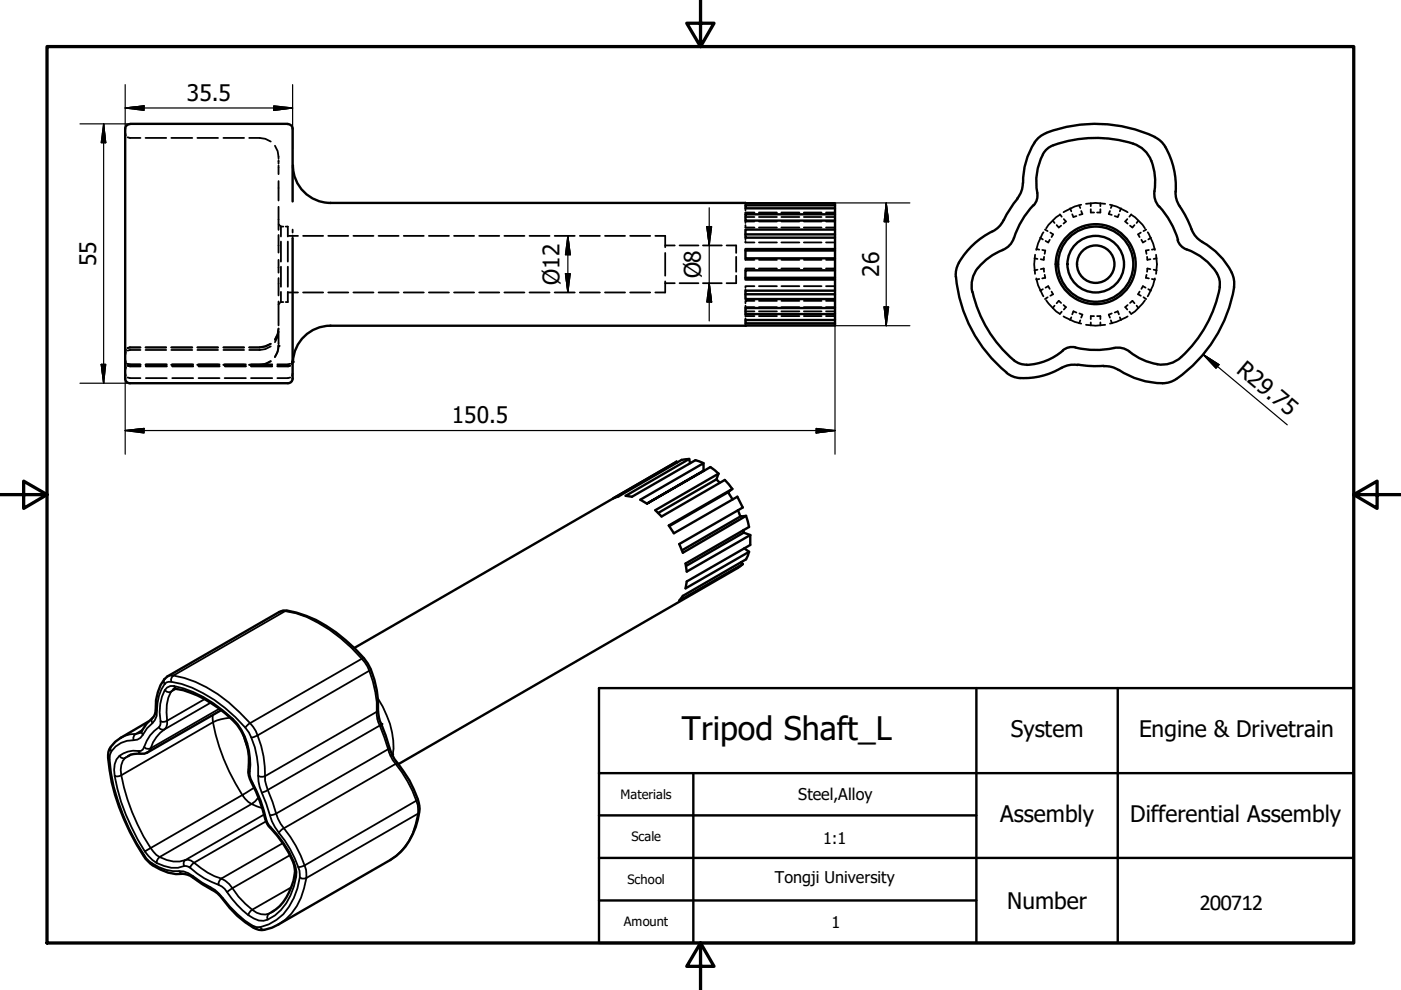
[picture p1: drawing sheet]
<svg xmlns="http://www.w3.org/2000/svg" width="297mm" height="210mm" viewBox="0 0 297 210" stroke-linecap="round" stroke-linejoin="round" font-family="sans-serif">
<g fill="none" stroke="#000" stroke-width=".51">
<path d="M27.5 26.3a.99 .99 0 0 0-1 1v53M27.6 26.3h33.4M61.1 26.3a.99 .99 0 0 1 .9 1v15.4M62.1 35.1a8 8 0 0 0 8 7.9M216.9 38.8l-.3 1.7-.9 1.6M221.1 32.7a13.2 13.2 0 0 0-1.1 8.7l-.3 1.4-.6 .7M221.8 28.2a5.8 5.8 0 0 0-3.3 3.6 15.4 15.4 0 0 0-1.6 7M221.8 28.2a29.7 29.7 0 0 1 23 .8M223.3 30.8l-1.3 .8-.9 1.1M223.3 30.8a25.7 25.7 0 0 1 18.2 .2 7.5 7.5 0 0 1 3.4 6.3l-.1 3.2M244.8 29.1l1.3 .8 1 1.2M247.1 31.1a17 17 0 0 1 2.2 9.5"/>
<path d="M62 50.6v29.7M70 43l107 .1v25.9l-107 .1M158.1 53.1h18.9M158.1 49.7h18.9M158.1 58.9h18.9M177 52.8h-18.9v2h18.9M177 48.7h-18.9v1.7h18.9M177 45.4h-18.9v1.4h18.9M177 43.5h-18.9v.7h18.9M177 57.3h-18.9v2h18.9M202.7 58.7a29.7 29.7 0 0 0 10.7 20.3M203.3 55.7l-.6 1.4-.1 1.6"/>
<path d="M207.3 56.8a6 6 0 0 0-1.2 5.1M210.4 49a17 17 0 0 0-7.1 6.7M212.7 46.7l-.9 1.4-1.3 .9M214.9 50.5a4.4 4.4 0 0 1-3 2.8l-2.8 1.8-1.7 1.7M215.8 42.1a21.6 21.6 0 0 0-3 4.6M219.1 43.5a18.2 18.2 0 0 0-4.1 7M244.8 40.5a4 4 0 0 0 1 3.3M245.8 43.8a18.2 18.2 0 0 1 4 7.1M249.2 40.6l.2 1.6 .7 1.5M249.7 50.9l.7 1.2 1.2 .8M250.1 43.8a21.6 21.6 0 0 1 2.5 4.8M251.6 52.9a11.1 11.1 0 0 1 7 6.5v1.5"/>
<path d="M252.6 48.6l.6 1.1 .8 .9a18.7 18.7 0 0 1 6.7 6.4l.4 .8M261.1 57.8l.5 1.5v1.6M62 76.7v.1M70.1 69.1a8 8 0 0 0-8 7.6M158.1 62.4h18.9M177 67.9h-18.9v.7h18.9M177 65.3h-18.9v1.3h18.9M177 61.6h-18.9v1.8h18.9M206.2 61.9a26.8 26.8 0 0 0 8.8 14.5M214.9 76.4l1.3 .7 1.5 .2M225.1 78a14.8 14.8 0 0 1-9.8 2l-1-.4-.9-.6M225.3 74.3l.8-.5a3.6 3.6 0 0 1 2.8 .1 19.2 19.2 0 0 0 7.9-.2 4 4 0 0 1 2.7 .9"/>
<path d="M225.4 74.3a12.6 12.6 0 0 1-7.7 3.1M228.5 77.4h-1.8l-1.6 .6M228.5 77.3a21.6 21.6 0 0 0 5.5 .3M234 77.6l1.7 .2 1.5 .7M237.2 78.4a16.2 16.2 0 0 0 10.3 2.8l1.9-.9M239.5 74.6a12.6 12.6 0 0 0 5.9 2.6M250.4 75.7a6 6 0 0 1-5 1.5M258.6 60.9a26.8 26.8 0 0 1-8.1 14.8M261.7 60.9a29.7 29.7 0 0 1-12.3 19.5M26.5 80.3a.98 .98 0 0 0 1 1M27.6 81.3h33.4M62 80.3a.98 .98 0 0 1-.9 1"/>
<circle cx="232.3" cy="56" r="4"/>
<circle cx="232.3" cy="56" r="6"/>
<circle cx="232.3" cy="56" r="8"/>
<circle cx="232.3" cy="56" r="8.5"/>
</g>
<g fill="none" stroke="#000" stroke-width=".38">
<path d="M26.5 28.2l.2 .5M27.1 29.1l2.7 .1M30.9 29.2h4.3M36.3 29.2h4.5M41.8 29.2h4.4M47.4 29.2h4.4M52.8 29.2h2.3l1.2 .2 1.1 .6M58.3 30.9l.6 1.1 .2 1.6M59.1 33.9v.8M59.1 35.1v1.8M59.1 38.4v4.1M59.1 43.9v4.8"/>
<path d="M59.1 49.8v3.8M59.1 55.1v2.7M59.1 59v3.6M59.1 47.5l.1 .2M59.4 47.9l.2 .1M59.6 48v2.1M59.6 51.2v4.3M59.6 56.6v4.2M59.6 48h.5M60.6 48h.4v2.1M61 51.2v4.3M61 56.6v4.2"/>
<path d="M61 50h2.2M62 48.7v.6M62 49.9v.7M64.3 50h4.2M69.6 50h4.3M74.9 50h4.3M80.3 50h4.2M85.6 50h4.3M90.9 50h4.3M96.3 50h4.2M101.6 50h4.3M106.9 50h4.3"/>
<path d="M112.3 50h4.2M117.6 50h4.3M122.9 50h4.3M128.3 50h4.2M133.6 50h4.3M138.9 50h2.1v2.4M141 53.6v4.9M141 59.7v2.3h-2.1M141 52h2.1M144.1 52h4M149 52h4M154.1 52h2v1.6"/>
<path d="M156.1 54.5v3.1M156.1 58.5v1.5h-2M158.1 43.1v.1M158.1 43.3v.2M158.1 44.2v.4M158.1 46.8v.5M158.1 47.7v.5h1.9M158.1 50.4v.4M158.1 51.1v.3h1.9M158.1 54.8v.1M158.1 55v.1h1.9M158.1 57.2v.1"/>
<path d="M158.1 47h1.9M158.1 46h1.9M158.1 45.4h1.9M160 56.9h-1.9v.2M160 45.1h-1.9v.3M160.9 45.1h3.8M160.9 55.1h3.8M160.9 51.4h3.8M160.9 56.9h3.8M160.9 48.2h3.8M160.9 47h3.8M160.9 46h3.8"/>
<path d="M160.9 45.4h3.8M165.7 45.1h3.8M165.7 55.1h3.8M165.7 51.4h3.8M165.7 56.9h3.8M165.7 48.2h3.8M165.7 47h3.8M165.7 46h3.8M165.7 45.4h3.8M170.4 45.1h3.8M170.4 55.1h3.8M170.4 51.4h3.8"/>
<path d="M170.4 56.9h3.8M170.4 48.2h3.8M170.4 47h3.8M170.4 46h3.8M170.4 45.4h3.8M175.1 45.1h1.9M175.1 55.1h1.9M175.1 51.4h1.9M175.1 56.9h1.9M175.1 48.2h1.9M175.1 47h1.9M175.1 46h1.9"/>
<path d="M175.1 45.4h1.9M219.3 54.8l.7 .1M219.5 54l-.2 2 .2 2.1M219.7 59l.4 1.5 1.1 2.3M219.7 52.8l.6 .1M220 57.2l-.7 .1M220.3 59.2l-.6 .1M220.5 50.4l.6 .4M220.7 57.1l.6-.2 .1 .7M221 53l.6 .1-.1 .7M221.2 49.2l-1.1 2.4-.4 1.4M221.4 54.5l-.1 .6-.6-.1"/>
<path d="M221.5 58.3l.1 .6-.6 .1M221.6 48.7l.5 .3M222.6 50.8l-.4 .6-.5-.3M222.7 49.3l.6 .4-.4 .6M223.2 46.8l.4 .5M224 47.7l.5 .5 .5-.3M224.7 45.6l-.8 .5-1.6 1.6-.5 .7M224.7 45.4l.4 .5M225.6 46.5l.4 .5-.5 .4M226.9 44.2l.2 .6M227.3 45.4l.3 .6 .6-.2M228.8 43.5l.2 .6"/>
<path d="M229.2 43.4l-1.4 .4-2.3 1.2M229.2 44.7l.3 .7-.6 .2M230.3 43.2l2-.2 2 .2M231.3 44.4v.7h.7M231.3 43.1v.6M233.3 44.4v.7h-.7M233.3 43.1v.6M235.3 43.4l1.4 .4 2.4 1.2M235.3 44.7l-.2 .7 .6 .2M235.8 43.5l-.3 .6M237.2 45.4l-.2 .6-.7-.2M237.7 44.2l-.3 .6"/>
<path d="M239 46.5l-.4 .5 .5 .4M239.8 45.4l-.3 .5M239.9 45.6l.8 .5 1.6 1.6 .5 .7M240.5 47.7l-.4 .5-.5-.3M241.4 46.8l-.4 .5M241.9 49.3l-.6 .4 .3 .6M242 50.8l.3 .6 .6-.3M243 48.7l-.6 .3M243.1 58.3l-.1 .6 .6 .1M243.2 54.5l.1 .6 .6-.1M243.3 49.2l1.2 2.4 .4 1.4M243.6 53l-.6 .1 .1 .7"/>
<path d="M243.9 57.1l-.6-.2-.1 .7M244 50.4l-.5 .4M244.2 59.2l.7 .1M244.6 57.2l.6 .1M244.9 59l-.4 1.5-1.2 2.3M244.9 52.8l-.7 .1M245.1 54l.2 2-.2 2.1M245.2 54.8l-.6 .1M26.5 79.2l.2 .5M26.5 76.3l.2 .4M26.5 76.7l.2 .5M26.5 76.6l.2 .5"/>
<path d="M26.7 77.8l-.2 .5M26.7 77.9l-.2 .5M26.7 74.2l-.2 .5M26.7 74.1l-.2 .5M26.7 74.7l-.2 .5M27.1 77.6l2.7 .1M27.1 77.1l2.7 .2M29.8 73.6l-2.7 .2M29.8 74.2l-2.7 .1M29.8 73.7l-2.7 .1M29.8 77.4l-2.7 .1M29.8 77.3l-2.7 .1 2.7 .2"/>
<path d="M30.9 77.4h4.3M30.9 73.7h4.3M30.9 74.2h4.3M30.9 73.6h4.3M30.9 77.3h4.3M30.9 77.6h4.5M30.9 77.7h4.5M30.9 77.3h4.5M36.3 77.4h4.5M36.3 73.7h4.5M36.3 74.2h4.5M36.3 73.6h4.5"/>
<path d="M36.3 77.3h4.5M36.5 77.6h4.5M36.5 77.7h4.5M36.5 77.3h4.5M41.8 77.4h4.4M41.8 73.7h4.4M41.8 74.2h4.4M41.8 73.6h4.4M41.8 77.3h4.4M42.1 77.6h4.4M42.1 77.7h4.4M42.1 77.3h4.4"/>
<path d="M47.4 77.4h4.4M47.4 73.7h4.4M47.4 74.2h4.4M47.4 73.6h4.4M47.4 77.3h4.4M47.6 77.6h4.5M47.6 77.3h4.5M47.7 77.7h4.4M53.2 77.6h4.5M53.2 77.7h4.5M53.2 77.3h4.5M57.4 72.9l-1.1 .6-1.2 .2h-2.3"/>
<path d="M57.4 73.4l-1.1 .6-1.2 .2h-2.3M57.4 72.9l-1.1 .5-1.2 .2h-2.3M57.4 76.6l-1.1 .6-1.2 .2h-2.3M57.4 76.6a4.3 4.3 0 0 1-2.3 .7h-2.3M59.1 69.7l-.2 1.2-.6 1.1M59.1 70.2l-.2 1.2-.6 1.2M59.1 69.6l-.2 1.2-.6 1.2M59.1 73.4l-.2 1.2-.6 1.1M59.1 73.1a3.9 3.9 0 0 1-.8 2.6M59.1 63.9v5.1M59.1 70.3v2.6M59.2 64.4l-.1 .2"/>
<path d="M59.6 61.9v2.1M59.6 64h.5M59.6 64l-.2 .2M61 61.9v2.1h-.4M61 62h2.2M61.5 77.1l-.4 .2h-2.3M61.5 77.5l-2.7 .1M61.5 77.6l-.4 .1h-2.3M62 76.3l-.1 .5M62 76.7l-.1 .4M62 79.2l-.1 .5M62 76.8l-.1 .5"/>
<path d="M64.3 62h4.2M69.6 62h4.3M74.9 62h4.3M80.3 62h4.2M85.6 62h4.3M90.9 62h4.3M96.3 62h4.2M101.6 62h4.3M106.9 62h4.3M112.3 62h4.2M117.6 62h4.3M122.9 62h4.3"/>
<path d="M128.3 62h4.2M133.6 62h4.3M141 60h2.1M144.1 60h4M149 60h4M158.1 66.6v.4h1.9M158.1 61.3v.3M158.1 64.8v.5M158.1 67.5v.4M158.1 68.6v.1M158.1 68.9v.1M158.1 65.1h1.9"/>
<path d="M158.1 66.7h1.9M158.1 66h1.9M160 63.8h-1.9v.5M160 60.7h-1.9v.3M160.9 67h3.8M160.9 65.1h3.8M160.9 63.8h3.8M160.9 60.7h3.8M160.9 66.7h3.8M160.9 66h3.8M165.7 67h3.8M165.7 65.1h3.8"/>
<path d="M165.7 63.8h3.8M165.7 60.7h3.8M165.7 66.7h3.8M165.7 66h3.8M170.4 67h3.8M170.4 65.1h3.8M170.4 63.8h3.8M170.4 60.7h3.8M170.4 66.7h3.8M170.4 66h3.8M175.1 67h1.9M175.1 65.1h1.9"/>
<path d="M175.1 63.8h1.9M175.1 60.7h1.9M175.1 66.7h1.9M175.1 66h1.9M221.1 61.3l-.6 .3M221.7 61l.5-.3 .4 .5M221.8 63.7l2.1 2.3 .8 .5M222.1 63l-.5 .4M222.9 61.8l.4 .6-.6 .3M223.6 64.8l-.4 .5M225 64.2l-.5-.4-.5 .5M225.1 66.1l-.4 .5"/>
<path d="M225.5 67.1l2.3 1.1 1.4 .4M225.5 64.7l.5 .4-.4 .5M227.1 67.3l-.2 .6M228.2 66.3l-.6-.3-.3 .6M228.9 66.5l.6 .2-.3 .6M229 67.9l-.2 .7M230.3 68.9l2 .2 2-.2M231.3 68.4v.6M232 67h-.7v.7M232.6 67h.7v.7M233.3 68.4v.6M235.5 67.9l.3 .7"/>
<path d="M235.7 66.5l-.6 .2 .2 .6M236.3 66.3l.7-.3 .2 .6M237.4 67.3l.3 .6M239.1 67.1l-2.4 1.1-1.4 .4M239.1 64.7l-.5 .4 .4 .5M239.5 66.1l.3 .5M239.6 64.2l.5-.4 .4 .5M241 64.8l.4 .5M241.6 61.8l-.3 .6 .6 .3M242.4 63l.6 .4M242.8 63.7l-2.1 2.3-.8 .5M242.9 61l-.6-.3-.3 .5"/>
<path d="M243.5 61.3l.5 .3M27.1 80l2.7 .2M30.9 80.2h4.5M36.5 80.2h4.5M42.1 80.2h4.4M47.6 80.2h4.5M53.2 80.2h4.5M61.5 80l-2.7 .2"/>
</g>
<g fill="#000">
<circle cx="59.1" cy="73.3" r=".19"/>
<circle cx="59.1" cy="73.4" r=".19"/>
<circle cx="62" cy="76.3" r=".19"/>
</g>
<circle cx="62" cy="76.7" r=".25" fill="#000"/>
<g fill="none" stroke="#000" stroke-width=".38">
<path d="M59.2 129.8l1.3-.2-23.7 13.6M60.8 129.4l-.3 .2a21.2 21.2 0 0 1 9.3 3.9l2.4 1.8 2.3 2 2.2 2.4-23.7 13.6-1 1M77.2 139.5l-.5 .2 1.2 1.6 .4 .9-23.7 13.7M23.5 158.3l-.1 .5 .2 .5M28.8 155.6l-1.2 .1-2 .7M28.8 155.6l-.5 .8v.5M29.3 159.2a5.2 5.2 0 0 0-4 1l.4 .4 .5 .2 1.5-.8M29.7 155.4l-.9 .2M30.1 154.9l-.1 .5 .3 .4M30.2 154.8l-1.4 .8M30.5 158.4l-.2 .5-.5 .3h-.5l.2 .5 .4 .1M31.9 158.7l-.2 .5-.5 .3"/>
<path d="M32.4 152.2l-.3 .3 .2 .8M33 150.3l.3 .4M33.7 154.2a7.7 7.7 0 0 0-3.2 4.2l.5 .3h.9M34.9 144l-.2 .7 .2 .3M34.9 146.3a10.2 10.2 0 0 0-.9 6.6l.5 .2 .9-.3M34.9 145l.9-.4a22 22 0 0 1 11.9 5.5l2.2 2a12.2 12.2 0 0 1 4.6 8.5l.2 2a10.7 10.7 0 0 0 .8 5.5l1.7 4.7a13.7 13.7 0 0 0 3.2 5.4 24.5 24.5 0 0 1 3.1 6.4l.1 .8a13.2 13.2 0 0 1-5 9.6l-1.6 1a3.9 3.9 0 0 1-5.1-.8 32.7 32.7 0 0 1-5.4-5.7l-.9-.8-2.8-1.6-1.8-1.3a5.3 5.3 0 0 0-4.4-1.1 8 8 0 0 1-6-3.4 44.5 44.5 0 0 1-7.4-20.3 3.6 3.6 0 0 1 2.5-3.5l1.2-.4 2.2-.3 .7-.4 1.4-2a4.1 4.1 0 0 0 2.1-3.7 9.5 9.5 0 0 1 1.6-5.7zM35.4 152.8a2.27 2.27 0 0 1-1.4 2.6l-1.6 2-.5 1.3M36.3 146.7a9.5 9.5 0 0 0-.9 6.1M36.8 143.2l-1.3 .2M36.8 143.2a26.6 26.6 0 0 1 14 7.8 11.4 11.4 0 0 1 3.8 4.9M36.8 143.2l-.5 .9v.5M36.8 146.1l-.5 .6"/>
<path d="M36.9 145.5h-.8l-.7 .3-.5 .5 .9 .5 .5-.1M37.3 146l-1 .7M37.5 146.1l-.4-.2-.2-.4a25.8 25.8 0 0 1 12.4 6.9M43.4 148.2l-8 4.6M44.6 149l-9.7 5.7-.9-.1-.3-.4 .3-.7v-.6M45.1 151.6v1.5l-19.4 11.3M46.5 150.3l-14.6 8.4M48.8 152.2a9.9 9.9 0 0 0-3.7 .9 43.6 43.6 0 0 0 6.3 15.5l-19.5 11.2M49.3 152.7v-.3a11.5 11.5 0 0 1 3.2 5.2M51.5 155.6l1 2.9M52.2 157.5l.1 .1a11.3 11.3 0 0 1 .7 5.9M54.6 155.9a21.8 21.8 0 0 1 1.6 8.7"/>
<path d="M54.6 155.9l-1.3 .5M78.6 141.9l-.3 .3a22.4 22.4 0 0 1 1.6 8.7l-23.7 13.7M80.1 148.1a17.7 17.7 0 0 1 3.1 12.1M80.1 150.5l-.2 .4 .1 1.5M80.3 152.1l-.3 .3 .5 1.4M80.5 153.8l1.8 5-23.8 13.7M80.5 153.8l-24.1 13.9-.9 .4M80.8 153.5l-.3 .3M82.5 158.5l-.2 .3 .5 1.4M83.1 159.9l-.3 .3M22.9 160.7l.3 .3M24.3 164.6a44.5 44.5 0 0 0 6.4 16l1.2-.8"/>
<path d="M25.3 160.2a4.5 4.5 0 0 0-1 4.4h1l.4-.2M25.7 164.4a43.6 43.6 0 0 0 6.2 15.4M27.2 160.3a2.88 2.88 0 0 0-1.6 2.9l.1 1.2M31.9 179.8l1.2 1.5 .7 .4M52.7 163l.3 .5 .1 1.6 .4 .8M53.3 166l.2-.1a28.3 28.3 0 0 1 3 7.8M53.8 167l-2.4 1.6 1.2 1.4 .7 .5-19.5 11.2M54.7 164.5l.5 .2 1-.1M54.8 169.1l-.7 .8-.8 .6 2.3 .9M56 172.7l-16.7 9.6M56.2 173.5l.3 .2 .5 1.2 .3 .4M56.2 164.6a12.7 12.7 0 0 0 1.6 5.4l.7 2.5"/>
<path d="M56.4 174.2l-15.3 8.7-.7 .7-.1 .4-.4-.3-.8-.1M57.4 175.6l-.1-.3a24.5 24.5 0 0 1 5 7.4M58.5 172.5l1 2.2 .7 .9M58.5 172.5l-1.3 .3M59.9 178.8l-13 7.5M60.2 175.6a25.7 25.7 0 0 1 4.4 7.9M60.2 175.6l-1.1 1M82.8 160.2l1.1 1.8-23.7 13.6M84.3 161.8l-.4 .2a26.4 26.4 0 0 1 4.4 7.8l-23.7 13.7M88.6 169.5l-.3 .3 .3 .9v1.8l-23.6 13.7-1 .1-.4-.3M88.9 172.1l-.3 .4a14.3 14.3 0 0 1-4.4 8.8l-1.5 1M30.6 181.3l-.1 .2"/>
<path d="M30.7 180.6l1.6 1.7 .9 .7 .1-.5 .5-.8M32.3 183l.1 .5M33.8 181.7a6.5 6.5 0 0 0 5.5 .6M38 184.7l.4 .4 .4 .2M39.3 182.3h.6l.6 .2a21.7 21.7 0 0 0 6.4 3.8M39.3 182.3l-.3 .4 .1 .9a6.7 6.7 0 0 1-5.9-.6M40.3 184a16.8 16.8 0 0 0 6.1 3.6v-.5l.5-.8M41 185.8v.4M44.6 188.1l.3 .5M46.4 187.6l1.2 .8 .5 .7 1.2-.8M46.9 186.3l1.7 1.1 .7 .9M47.3 190.5l-.1 .2"/>
<path d="M48.1 189.1a21.1 21.1 0 0 0 4.5 4.9M49.3 188.3l1.2 1.8 3 2.8M53.5 192.9a3.4 3.4 0 0 0 4.1 .5M53.5 192.9l-.4 .3-.5 .8 2.3 1.2h1l.9-.2-.2-.5 .2-.5 .2-.3 1.1-.6M53.5 196.3l.2 .4M55.2 196.6l.2 .3 .7 .2M61.5 181.3l-12.2 7M61.8 188.1l-8.3 4.8M62.1 182.7h.2l.4 1.1 .2 1.1-.1 1M62.5 185.3l.3 .6a11.7 11.7 0 0 1-6 9.1M64.6 183.5a6.8 6.8 0 0 1-.1 4.9 12 12 0 0 1-5.4 7.6M64.6 183.5l-1.4 .4"/>
</g>
<g fill="#000">
<circle cx="80.8" cy="153.5" r=".25"/>
<circle cx="83.1" cy="159.9" r=".25"/>
</g>
<g fill="none" stroke="#000" stroke-width=".51">
<path d="M143.4 97.9l-68.3 39.5M143.4 97.9l.2 .2M146.1 97.3l-13.4 7.8 1.3 .2 13.4-7.7 1.8 .6M146.1 97.3l-1.6 .2-13.4 7.8-1.1 .3 13.4-7.7M146.1 97.3l.2 .9M149.2 99.8v-1.6l-13.4 7.8 1.4 .8M149.2 99.9l-12 6.9 13.4-7.8 1.7 1.4M151.9 101.6l-12.3 7.1M152.3 100.4l-.4 1.2 .7 .7M152.3 100.4l-13.4 7.8 1.4 1.3 13.4-7.7 1.6 1.9M154.4 104.4l-12.5 7.1M155.3 103.7l-.9 .7 .9 1.5"/>
<path d="M155.3 103.7l-13.5 7.7 1.1 1.7 13.4-7.8 1.2 2.3-13.5 7.8 .8 1.8 13.4-7.8M156.5 108.2l.5 1.3 1.2-.1M157 109.5l-12.4 7.2M157.2 119.2l.3 .4M157.5 119.6l-1.1 .8-71.9 41.6M157.6 112.4l.1 .5 1.4 .5M157.7 112.9l-12.2 7.1M157.8 116.2l1 .8M158.2 109.4l.6 2.3-13.4 7.8 .2 1.7 13.5-7.8M158.8 117l-.6 1.6-13.4 7.7-.8 1.1 13.5-7.8M159.1 113.4v2.1l-13.5 7.8-.2 1.4 13.4-7.7M31.4 153l-5.8 3.4a4.6 4.6 0 0 0-2.7 3.7 44.8 44.8 0 0 0 8 22 10.5 10.5 0 0 0 8.3 3.2l1.2 .4 2.5 1.8a11 11 0 0 1 4.3 3.2 17.4 17.4 0 0 0 7.7 6.4 6.1 6.1 0 0 0 4.2-1.1l23.6-13.7a13.9 13.9 0 0 0 6.2-11.5 23.5 23.5 0 0 0-5.3-9.9 18.3 18.3 0 0 1-1.8-4.9l-1-2.5a9.2 9.2 0 0 1-.7-5.1 17.1 17.1 0 0 0-2.9-8.9 30.9 30.9 0 0 0-14.3-9.6l-2.1-.5h-.8l-.8 .4-23.7 13.6a8 8 0 0 0-2.5 6.9 3.3 3.3 0 0 1-1.9 3.1l-1.4 2"/>
<path d="M36.8 146.1a5.3 5.3 0 0 1 3.5 .7 26.8 26.8 0 0 1 10 6.9 13.4 13.4 0 0 1 2.3 10 10.7 10.7 0 0 0 1.7 4.2l1.4 3.8a7.1 7.1 0 0 0 1.7 3.9 18.9 18.9 0 0 1 5.1 8.5 11.7 11.7 0 0 1-4 8.7l-.9 .6M46.9 150.6l-15.7 8.9-.6 .3h-.7a4.5 4.5 0 0 0-2.7 .5"/>
</g>
<path d="M127 145.9h160v54h-160zM207 145.9v54M237 145.9v54M127 163.9h160M127 172.9h80M147 163.9v36M127 181.9h160M127 190.9h80" fill="none" stroke="#000" stroke-width=".51"/>
<path d="M148.5 -.1v10l-2.9-5h5.8l-2.9 5M10 9.9h277v190h-277zM0 104.9h10l-5-2.9v5.8l5-2.9M287 104.9l5 2.9v-5.8l-5 2.9h10M148.5 199.9l2.9 5h-5.8l2.9-5v10" fill="none" stroke="#000" stroke-width=".7"/>
<g fill="none" stroke="#000" stroke-width=".25">
<path d="M26.5 17.9v13.7M62 17.9v13.7M17 26.3h10.6M22 26.3l.4 4h-.9zM22 26.3v55M26.5 22.9l4-.4v.9zM26.5 22.9h35.5M58 22.5l4 .4-4 .5zM119.9 58h1l-.5 4zM120.4 50l.5 4h-1zM120.4 50v12M149.9 48h1l-.5 4z"/>
<path d="M150.4 44v24M158.1 43h34.8M177 55.1v41.2M187.9 43l.5 4h-.9zM187.9 43v26.1M21.5 77.3h.9l-.4 4zM26.5 60.7v35.6M150.4 60l.5 4h-1zM158.1 69.1h34.8M187.5 65.1h.9l-.5 4zM255.1 75.2l3.3 2.1-.6 .8zM255.1 75.2l17.8 14.9"/>
<path d="M17 81.3h10.6M26.5 91.3l4-.5v1zM26.5 91.3h150.5M173 90.8l4 .5-4 .5z"/>
</g>
<g fill="#000" stroke="#000" stroke-width=".25">
<path d="M22 26.3l.4 4zM22 26.3l.4 4h-.9zM26.5 22.9l4-.4zM26.5 22.9l4-.4v.9zM58 23.4l4-.5zM58 22.5l4 .4-4 .5zM119.9 58l.5 4zM119.9 58h1l-.5 4zM120.4 50l.5 4zM120.4 50l.5 4h-1zM149.9 48l.5 4zM149.9 48h1l-.5 4z"/>
<path d="M187.9 43l.5 4zM187.9 43l.5 4h-.9zM21.5 77.3l.5 4zM21.5 77.3h.9l-.4 4zM150.4 60l.5 4zM150.4 60l.5 4h-1zM187.5 65.1l.4 4zM187.5 65.1h.9l-.5 4zM255.1 75.2l3.3 2.1zM255.1 75.2l3.3 2.1-.6 .8zM26.5 91.3l4-.5zM26.5 91.3l4-.5v1z"/>
<path d="M173 91.8l4-.5zM173 90.8l4 .5-4 .5z"/>
</g>
<text font-size="6.9" x="144.6" y="156.9">Tripod Shaft_L</text>
<g font-size="4.8">
<text x="39.6" y="21.4">35.5</text>
<text x="20.4" y="56.4" transform="rotate(-90 20.4 56.4)">55</text>
<text x="148.6" y="59" transform="rotate(-90 148.6 59)">Ø8</text>
<text x="186.4" y="58.6" transform="rotate(-90 186.4 58.6)">26</text>
<text x="118.6" y="60.4" transform="rotate(-90 118.6 60.4)">Ø12</text>
<text x="261.9" y="78.8" transform="rotate(40 261.9 78.8)">R29.75</text>
<text x="95.8" y="89.8">150.5</text>
<text x="214.3" y="156.2">System</text>
<text x="241.5" y="156.2">Engine &amp; Drivetrain</text>
<text x="212" y="174.2">Assembly</text>
<text x="239.6" y="174.3">Differential Assembly</text>
<text x="213.6" y="192.7">Number</text>
<text x="254.3" y="193">200712</text>
</g>
<g font-size="3.4">
<text x="169.2" y="169.7">Steel,Alloy</text>
<text x="174.5" y="178.9">1:1</text>
<text x="164.3" y="187.3">Tongji University</text>
<text x="176.3" y="196.8">1</text>
</g>
<g font-size="2.7">
<text x="131.6" y="169.4">Materials</text>
<text x="133.9" y="178.4">Scale</text>
<text x="133" y="187.4">School</text>
<text x="132.3" y="196.4">Amount</text>
</g>
</svg>
